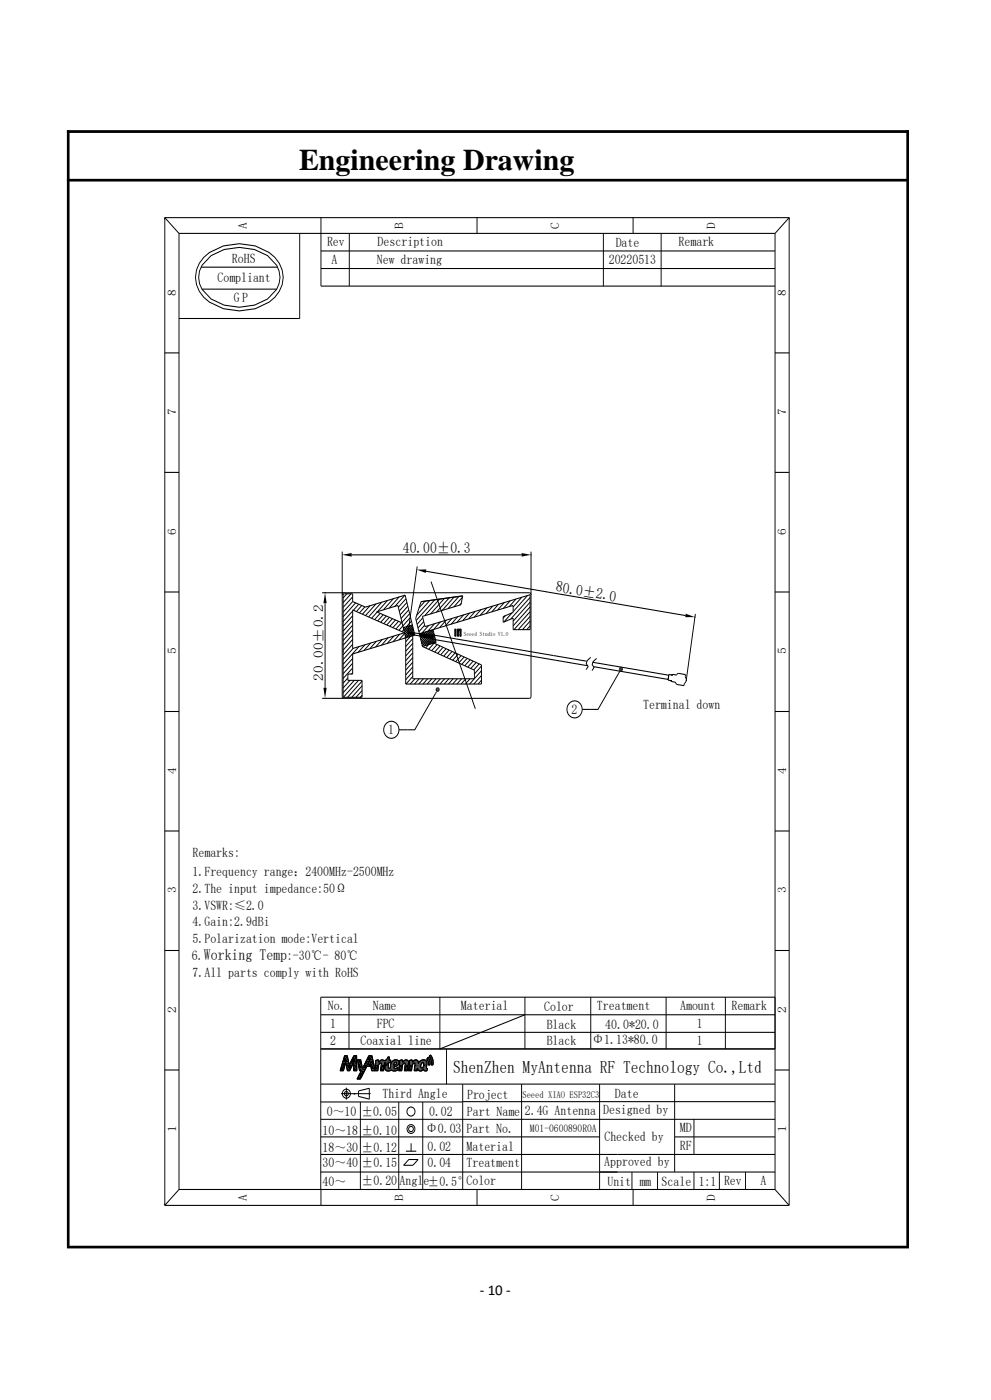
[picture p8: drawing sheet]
<svg xmlns="http://www.w3.org/2000/svg" width="210mm" height="297mm" viewBox="0 0 210 297" stroke-linecap="round" stroke-linejoin="round" font-family="sans-serif">
<path d="M14.2 27.9h178.5M14.2 38.2h178.5M14.4 27.7v236.6M192.5 27.7v236.6M14.2 264.6h178.5" fill="none" stroke="#000" stroke-width=".51"/>
<g fill="none" stroke="#000" stroke-width=".21">
<path d="M34.9 46.2v209.6M34.9 46.2h132.4M34.9 46.2l3 3.3M37.9 49.5h126.4M37.9 49.5v202.9M42.6 56.7h16.3M43.2 54.6a11.2 11.2 0 0 1 15.1 0 6 6 0 0 1-1.2 9.5 11.4 11.4 0 0 1-13.9-1 6 6 0 0 1 0-8.5zM44.8 54.2a11.1 11.1 0 0 1 11.9 0l2 2.1a4.9 4.9 0 0 1 0 5.1l-2 2.1a11.1 11.1 0 0 1-11.9 0l-2-2.1a4.9 4.9 0 0 1 0-5.1zM63.5 49.5v18.1h-25.6M68 46.2v14.5h96.3M68 53.3h96.3M68 57h96.3"/>
<path d="M74 49.5v11.2M101.1 46.2v3.3M127.9 49.5v11.3M134.2 46.2v3.3M140.2 49.5v11.3M164.3 49.5v202.9M167.3 46.2v209.6M167.3 46.2l-3 3.3M34.9 74.9h3M42.8 61.4h15.9M164.3 74.9h3M34.9 100.2h3"/>
<path d="M72.6 117v8.9M74.6 117.7h36M112.6 117v8.9M112.6 117.7h.1M164.3 100.2h3M34.9 125.6h3M68.3 125.8h4.4M68.9 128v17.9M72.6 126.1v21.7l.3 .4 39.5-.1 .2-.3v-21.7M72.6 126.1l.3-.3h39.4l.3 .3M72.6 126.1h.1M72.8 138.2h.1"/>
<path d="M73.5 126l-.7 .9M74.4 126l-1.6 1.9M74.8 126.6l-2 2.3M74.8 127.6v-1.6h-1.8l-.2 .1v21.8l4 .1v-3.6h-3.1v-1.4h1.1v-4.2l11.2-3.5M74.8 127.6l-2 2.3M74.8 127.6l2.7 1.2M74.8 129.4l11 4.9-11 3.3zM74.8 129.7l-2 2.2M74.8 130.7l-2 2.2M74.8 131.7l-2 2.2M74.8 132.7l-2 2.2M74.8 133.7l-2 2.2"/>
<path d="M74.8 134.7l-2 2.2M74.8 135.7l-2 2.2M74.8 136.7l-2 2.2M74.8 139.7l-2 2.3M74.9 137.6l-2.1 2.3M75.4 127.9l-2.6 3M76.1 128.2l-1.2 1.3M76.1 137.2l-3.3 3.7M76.7 128.5l-1.1 1.3M77.4 128.8l-1.2 1.3M77.4 136.8l-1.5 1.6M77.5 128.8l8.4-2.5 2 8.5-1.9 .5"/>
<path d="M78.5 128.5l-1.7 1.8M78.6 136.4l-1.4 1.6M79.7 128.2l-2.2 2.4M79.8 136.1l-1.4 1.5M80 129.9l-1.2 1.3M80.6 130.1l-1.2 1.4M80.9 127.8l-2.8 3.1M81 135.7l-1.4 1.6M81.2 130.4l-1.1 1.3M81.9 130.7l-1.2 1.3M82.2 127.4l-2.2 2.4M82.3 135.3l-1.4 1.6"/>
<path d="M82.5 131l-1.1 1.3M83.2 131.3l-1.2 1.3M83.4 127l-2.1 2.4M83.5 134.9l-1.4 1.6M83.8 131.5l-1.2 1.4M84.5 131.8l-1.2 1.4M84.6 126.7l-2.1 2.3M84.7 134.6l-1.4 1.6M85.1 132.1l-1.2 1.4M85.2 132.2l-5.3-2.4 4.5-1.3 1.6 6.8M85.6 133.4l1.4 1.7M85.6 133.6l-.4 .4"/>
<path d="M85.7 133.1l1.6 1.8 .5-.5M85.7 134.1l.9 1.1M85.8 134.4l-1.2 1.4M85.9 126.3l-2.2 2.4M85.9 133.1l-.3 .3M85.9 134.8l.4 .5M86 135.2l-.2 .2M86 135.3v9.8h16.1v-4l-10.1-4.7M86.1 133l1.6 1.8M86.1 127l-1.7 1.9M86.3 127.8l-1.7 1.9M86.4 132.9l1.5 1.7"/>
<path d="M86.5 128.6l-1.7 1.9M86.5 132.9l-.9 .9M86.5 134.3h.1M86.5 134.2l1.2 .2v.2l-1.2-.2zM86.7 129.4l-1.7 1.8M86.8 132.8l.9 1.1M86.9 130.2l-1.7 1.8M87 135l-1 1.2M87 131l-2.4 2.7M87.1 132.7l-1.4 1.5M87.1 132.7l.5 .5-1.7 1.8M87.2 131.8l-1 1.2"/>
<path d="M87.4 132.6h.1M87.4 132.6l-1.9 .6M87.5 132.8l-1.7 1.8M87.5 134.9v9.1h13.1v-1.8l-11-5M87.5 135.5l-1.5 1.7M87.5 136.5l-1.5 1.7M87.5 137.5l-1.5 1.7M87.5 138.5l-1.5 1.7M87.5 139.5l-1.5 1.7M87.7 133.6l-1.6 1.7M87.7 134.4l-1.2-.2v.2l1.2 .2M87.8 134l-1.1 1.1"/>
<path d="M88.4 120.2l-1.9 13.9M89 134.8l1.8 2M89 135l.8-.8 2.1 2.3M89.1 134.4l2.1 2.3 1.1-1.2M89.1 135.1h2.5M89.1 135.5l1.3 1.4M89.2 134.8h2.5M89.2 134.4l-.3 .3M89.2 134.7l2.5 .5-.1 .3-2.5-.4zM89.2 134.5l-1.5-.2v.4l1.5 .3M89.2 134.4l2.5 .4v.4l-2.5-.5zM89.3 136.2l.8 .8"/>
<path d="M89.5 136.9l.2 .2M89.6 137.2h.1M89.6 131.1l-1.2 1.4M89.8 131.9l-1.2 1.3M90 132.7l-1.2 1.3M90.1 127.6l-1.3 1.4M90.2 134.1l2 2.3M90.3 121.2l55 9.4M90.4 134l-1.3 1.4M90.5 134l1.9 2.1M90.9 133.9l1.4 1.5M90.9 136.8l-.7 .7"/>
<path d="M90.9 132.7l-1.4 1.6 2 2.3M91 133.8l-1.8 2M91.1 127.4l-2.8 3.1M91.2 133.8l.9 .9M91.4 123.4l9.4 27M91.6 133.7l.3 .3M91.6 133.6l-2.3 2.6M91.8 133.6l.7 2.7M91.9 133.9l-2.5 2.7M92 134.3l-2.5 2.7M92 136.5l-1.1 1.3M92.1 134.7l-2.2 2.4"/>
<path d="M92.1 132.3l-1.4 1.6M92.2 135.1l-1.6 1.8M92.2 127.3l-4 4.4M92.4 135.9l-.6 .6M92.5 136.3h-.1M92.5 136.3l-2.9 .9M92.7 136.8l-1.2 1.3M93.2 127.1l-3.2 3.5M93.3 137.1l-1.1 1.3M93.4 132l-1.5 1.6M93.9 137.4l-1.1 1.2M94.2 127l-2.9 3.3"/>
<path d="M94.6 137.6l-1.2 1.3M94.6 131.6l-1.4 1.6M95.2 137.9l-1.1 1.3M95.2 126.8l-2.7 3.1M95.8 131.2l-1.4 1.6M95.8 138.2l-1.1 1.3M96.3 126.7l-2.5 2.8M96.4 133.5h.3v1.5h-.3zM96.5 138.5l-1.2 1.3M97 133.5h.8v.7h-.3v-.4h-.5zM97 133.9h.2v1.1h-.2zM97.1 130.8l-1.5 1.6"/>
<path d="M97.1 138.8l-1.1 1.3M97.3 126.5l-2.3 2.6M97.5 134.4h.3v.6h-.3zM97.8 139.1l-1.2 1.3M97.8 128l-.4 .4M98 126.7l-1.8 2.1M98.3 130.5l-1.4 1.6M98.4 139.4l-1.2 1.3M99 139.7l-1.1 1.3M99.5 130.1l-1.4 1.6M99.7 140l-1.2 1.3M100.8 129.7l-1.5 1.6"/>
<path d="M102 129.3l-1.4 1.6M103.2 129l-1.4 1.6M104.5 128.6l-1.5 1.6M105.7 128.2l-1.4 1.6M106.9 127.8l-1.4 1.7M107.1 130.7l-.4 .4M108.2 127.5l-1.5 1.6M108.6 130l-1.8 2M108.7 128.5l.1 .3M108.8 128.5l-19.9 6M109.4 127.1l-1.4 1.6M110.6 126.7l-1.8 2.1v1.1l-2.1 .9v1.2l2.1-.9v2.5h3.6v-7.4l-22.3 6.8-.5-2.2 8.1-2.5 .4-1.9-8.8 1.3-1.2 3.5 1.5 6"/>
<path d="M111.8 126.3l-3 3.5M112.4 126.8l-4.1 4.5M112.4 127.8l-3.6 4M112.4 128.8l-3.6 4M112.4 129.8l-3.4 3.8M112.4 130.8l-2.5 2.8M112.4 131.8l-1.6 1.8M112.4 132.8l-.7 .8M112.6 126.1h.1M125.2 139.5l-.7 .6-.2 .7 .4 .6-.5 .7M126.5 139.7l-.7 .7-.3 .6 .4 .6-.4 .7M147.3 130.9h.1"/>
<path d="M147.4 130.3l-1.9 13.9M164.3 125.6h3M34.9 151h3M68.3 148.2h4.4M73.7 143.8l-.9 1.2M74.2 144.4l-1.4 1.6M74.8 140.7l-2 2.3M74.8 141.7l-2 2.3M74.8 142.7l-.3 .3M75.1 144.4l-2.3 2.6M76 144.4l-3.2 3.5M76.8 144.5l-3.1 3.5"/>
<path d="M76.8 145.5l-2.2 2.5M76.8 146.5l-1.3 1.5M76.8 147.5l-.4 .5M81.9 153.5a1.73 1.73 0 0 1 2.4 .3 1.73 1.73 0 0 1-.3 2.4 1.73 1.73 0 0 1-2.4-.3 1.73 1.73 0 0 1 .3-2.4zM87.5 140.5l-1.5 1.7M87.5 141.5l-1.5 1.7M87.5 142.5l-1.5 1.7M87.5 143.5l-1.4 1.6M88 144l-1 1.1M88.9 144l-1 1.1M89.8 144l-1 1.1M90.7 144l-1 1.1"/>
<path d="M91.6 144l-1 1.1M92.5 144l-1 1.1M92.6 146.7l-4.7 8.2h-3.3M93.4 144l-1 1.1M94.3 144l-1 1.1M95.2 144l-1 1.1M96.1 144l-1 1.1M97 144l-1 1.1M97.9 144l-1 1.1M98.8 144l-1 1.1M99.7 144l-1 1.1M100.3 140.3l-1.1 1.3"/>
<path d="M101 140.6l-1.2 1.3M101.6 140.9l-1.2 1.3M102.1 141.3l-1.5 1.7M102.1 142.3l-2.5 2.8M102.1 143.3l-1.6 1.8M102.1 144.3l-.7 .8M120.8 149.1a1.73 1.73 0 0 1 2.4 .4 1.73 1.73 0 0 1-.3 2.4 1.73 1.73 0 0 1-2.4-.4 1.73 1.73 0 0 1 .3-2.4zM124.4 140.3l-32.7-5.6-.1 .9 33 5.7M125.6 140.5l16.2 2.8M125.9 141.5l15.8 2.7M131.4 142.4l-4.6 8.1h-3.3M142.3 144.4h.1"/>
<path d="M142.3 144.5h.1M142.4 143.2h.1M142.5 143.2h.1M143.8 142.9l1.5 .2v.5l.2 .5-.1 .6-.3 .4-.1 .4-1.5-.3-.4-.5-.6-.1M143.8 142.9l-.5 .3-1.5-.1-.2 1.2 .7 .1 .2 .2M145.5 144.4h.1M164.3 151h3M34.9 176.3h3M164.3 176.3h3M34.9 201.7h3M68 215.3h96.3M68 219h96.3"/>
<path d="M74 211.6v11M93.3 211.6v11l18-7.3M111.3 211.6v11M125.2 211.6v11M141.2 211.6v11M153.8 211.6v11M164.3 201.7h3M164.3 211.6h-96.3v40.8M34.9 227h3M68 222.6h96.3M68 230h96.3M68 233.8h30.1"/>
<path d="M68 237.5h96.3M72.3 232.1h6.3M73.1 224h.5l.4 1.9 1-1.9h.6l.1 3.2h-.8v-1.7l-.8 1.7h-.5l-.3-1.8-.5 1.8h-.7zM73.4 230.8v2.5M75.1 232.1h.1M75.8 224.9h.7l.3 1.8 .2-.2h.7l-.8 1.6h-.8l.5-.9h-.4zM75.8 224.9h.7l.3 1.8 .2-.2h.7l-1.3 2.5h-.7l.9-1.8h-.4zM76 231.5l2.3-.6v2.3l-2.3-.6zM76.1 228.1h.8l-.5 .9h-.7zM76.1 228.1h.8M76.4 233.8v18.6M78.2 224h.7l.6 2.9 .1-1.9 .6-.1 .1 .5a.79 .79 0 0 1 1.3-.4l.4-.2 .3-.5h.3l-.1 .6h.4l-.1 .6h-.4l-.1 1 .4 .2a1.58 1.58 0 0 1 1.2-1.8 .64 .64 0 0 1 .7 .4 .64 .64 0 0 1-.3 .7l-.8 .4 .3 .3 .6-.3-.1 .6a1 1 0 0 1-1.3 0 .77 .77 0 0 1-1 .3 .77 .77 0 0 1-.4-1l.1-.8h-.2l-.2 1.7h-.6l.1-1.3a.25 .25 0 0 0-.1-.4 .25 .25 0 0 0-.3 .3l-.3 1.4h-1.3l-.4-2.2-.4 .8h.4v.5h-1.3z"/>
<path d="M79.7 225.4l-.2 1.5-.6-2.9h-.7l-1.1 2.3h1.3v-.5h-.4l.4-.8 .4 2.2h1.3l.2-1.2 .4-.5M80.3 225.3h2.5M80.3 225.4l-.1-.5-.6 .1 .1 .4M80.4 225.1h2.4M80.6 225h2.2M80.7 225.6l.2 .2-.2 1.4h.6l.2-1.7h.2l-.1 1.1M80.7 225l-.4 .4M81.6 226.7h2.1M81.6 226.8h2.7M81.6 226.6a.76 .76 0 0 0 .6 .7 .76 .76 0 0 0 .8-.3l.4 .2 .7-.1 .2-.1 .1-.6-.8 .3M81.6 226.9h2.7M81.7 227h2.6"/>
<path d="M82 224.6a.64 .64 0 0 1-.9 .3l-.4 .1M82.1 224.6l.2-.3h.3l-.1 .6h.4l-.1 .6h-.4l-.1 .7M82.8 225.4h-3.2M83.3 225.1l-.4 .5-.1 1h-.5v-.4M83.5 225.7l.2-.3h.3l-.2 .5M83.6 225.7l-.1 .4M83.7 225.4a.25 .25 0 0 1 .4 .1 .25 .25 0 0 1-.2 .4l-.5 .2zM83.8 225.9l-.4 .2M84.3 225l.3 .4a1.03 1.03 0 0 1-1.1 1l.1 .3h-2M84.3 224.9h-.5l-.5 .2M84.5 233.8v18.6M84.7 225l.6-.1 .1 .5a.62 .62 0 0 1 .6-.5 .62 .62 0 0 1 .6 .6l-.2 1.7h-.7l.2-1.3a.25 .25 0 0 0-.2-.4 .25 .25 0 0 0-.3 .3l-.2 1.4h-.7z"/>
<path d="M85.8 225l-.4 .4-.1-.5-.6 .1-.2 2.2h.7l.2-1.4M85.8 225l.4-.1 .4 .3-.2 2h-.7l.2-1.6h-.2l-.3 .2M86.8 225l.5-.1 .2 .5a.61 .61 0 0 1 .7-.6 .61 .61 0 0 1 .5 .8 .94 .94 0 0 1 .9-.8 .94 .94 0 0 1 .9 .8l-.1 1 .2 .1-.1 .5a.47 .47 0 0 1-.5 0 .47 .47 0 0 1-.2-.4 .64 .64 0 0 1-.7 .5 .64 .64 0 0 1-.6-.6v.5h-.7l.2-1.4-.2-.3-.4 .5-.1 1.2h-.7zM87.5 225.8l.3-.2h.2l-.2 1.6h.7v-.5M87.9 226.6l2.5 .1M87.9 225l-.4 .4-.2-.5-.5 .1-.2 2.2h.7l.2-1.4M87.9 225l.3-.1 .4 .2 .1 .5a.96 .96 0 0 1 .9-.7 .96 .96 0 0 1 .9 .6l-.1 1 .2 .2M88.5 226.7l.1 .2M88.6 226.7h2.1M88.6 226.8h2M89.4 225.6l.2-.1 .2 .1v.7a.3 .3 0 0 1-.4 .3 .3 .3 0 0 1-.2-.4zM89.6 233.8v18.6"/>
<path d="M89.8 226.8l-.6 .5-.4-.1-.2-.3M89.8 225.6v.7l-.3 .3a.57 .57 0 0 1-.3-.7 .57 .57 0 0 1 .5-.4l.1 .1M90.6 226.7l-.1 .5h-.4l-.3-.4M90.8 224.4l.3 .7 .1 .9h-.4v-.7l-.3-.6zM90.8 224.4l.3 .6v1h-.3v-.7l-.3-.6zM91 224.2l.3-.4 .3 .7 .2 1.5h-.4v-.8l-.4-1M91.3 223.8l.5 1v1.2h-.4v-.8l-.4-1zM94.7 222.6v7.4M98.1 230.1v22.4M98.1 233.8h66.2M110.6 230v22.4M127.1 230v22.4"/>
<path d="M143 230v18.7M147.1 237.5v7.5M164.3 227h3M34.9 255.8h132.4M37.9 252.4h126.4M37.9 252.4l-3 3.4M68 241.2h59.1M68 245h96.3M68 248.7h96.3M68 252.4v3.4M86.1 244.3h2.1M86.7 246h1.9l-1 1.3h-2z"/>
<path d="M87.2 242.6v1.7M101.1 252.4v3.4M134 248.7v3.7M134.2 252.4v3.4M139.4 248.7v3.7M143 241.2h21.3M147.1 248.7v3.7M152.5 248.7v3.7M158.1 248.7v3.7M164.3 252.4l3 3.4"/>
<circle cx="73.4" cy="232" r=".91"/>
<circle cx="73.4" cy="232.1" r=".44"/>
<circle cx="87.1" cy="235.8" r=".91"/>
<circle cx="87.1" cy="239.5" r=".88"/>
<circle cx="87.1" cy="239.5" r=".53"/>
</g>
<g fill="#000">
<path d="M72.5 117.7l2.1-.4v.8zM110.6 117.3l2 .4-2 .4zM68.9 125.8l.4 2.2h-.7zM86.5 134.4h1.2v.2zM86.5 134.2l1.2 .2h-1.2zM89.2 134.7l.5 .1zM89.2 134.8l1.9 .3h-2zM89.2 134.8l1.9 .3zM89.2 134.4l2 .3h-2zM89.7 135.2h1.9v.3zM89.7 134.8l2 .3zM89.7 134.8h2v.3z"/>
<path d="M88.3 120.9l2.1-.1-.1 .8zM91.1 135.1h.6zM96.4 133.5l.3 1.5h-.3zM96.4 133.5h.3v1.5zM97 133.5l.8 .3h-.8zM97 133.5h.8v.3zM97 133.9l.2 1.1h-.2zM97 133.9h.2v1.1zM97.5 133.8l.3 .4h-.3zM97.5 133.8h.3v.4zM97.5 134.4l.3 .6h-.3zM97.5 134.4h.3v.6z"/>
<path d="M145.4 130.2l1.9 .7-2 .1zM68.6 145.9h.7l-.4 2.3zM92.3 146.4l.5-.1-.3 .4zM92.4 146l.4 .3-.5 .1zM92.8 146.3l.1 .5-.4-.1zM92.4 146l.3-.2 .1 .5zM92.8 146.3l.4 .3-.3 .2zM92.7 145.8l.3 .1-.2 .4zM92.8 146.3l.4-.1v.4zM93 145.9l.2 .3-.4 .1zM131.2 142.1l.4-.1-.2 .4zM131.3 141.7l.3 .3-.4 .1z"/>
<path d="M131.6 142l.1 .5-.3-.1zM131.3 141.7l.3-.2v.5zM131.6 142l.4 .3-.3 .2zM131.6 141.5l.3 .1-.3 .4zM131.6 142l.5-.1-.1 .4zM131.9 141.6l.2 .3-.5 .1zM72.6 225.5l.2 1.7h-.7zM72.6 225.5h.7l-.5 1.7zM72.6 225.4l.7 .1zM72.6 225.4h.7zM73 224l.9 1.4h-1.3zM73 224h.6l.3 1.4z"/>
<path d="M73.3 225.4l.6 .1zM73.3 225.5l.7 .4h-.6zM73.3 225.5h.6l.1 .4zM73.4 225.9l.7 1.3h-.5zM73.4 225.9h1.3l-.6 1.3zM74.2 225.5l.5 .4h-.7zM74.2 225.5h.7l-.2 .4zM74.9 225.5l.7 .4h-.7zM74.9 225.5h.7v.4zM74.9 225.9l.8 1.3h-.8zM74.9 225.9h.7l.1 1.3zM75 224l.6 1.5h-1.4z"/>
<path d="M75 224h.6v1.5zM75 224h.6zM75.8 224.9l1 1.8h-.7zM75.8 224.9h.7l.3 1.8zM76.1 226.7l1.2 .5h-1.1zM76.1 226.7h1.4l-.2 .5zM76.1 228.1l.3 .8h-.7zM76.1 228.1h.8l-.5 .8zM76.6 227.2l.3 .9h-.8zM76.6 227.2h.7l-.4 .9zM77 226.4l.5 .3h-.7zM77 226.4h.7l-.2 .3z"/>
<path d="M77.3 225.7l1.1 .5h-1.3zM77.3 225.7h1l.1 .5zM77.7 225l.3 .7h-.7zM77.7 225h.7l-.4 .7zM77.7 225h.7zM78.2 224l.9 1h-1.4zM78.2 224h.6l.3 1zM78.4 225h.7zM78.4 225l1.1 1.9h-.8zM78.4 225h.7l.4 1.9zM78.7 226.9l1.4 .3h-1.3zM78.7 226.9h1.4v.3z"/>
<path d="M79.6 225l.7 .1zM79.6 226l.5 .9h-.6zM79.6 226h.7l-.2 .9zM79.6 225.1h.7zM79.6 225.7l.8 .1h-.8zM79.6 225.7h.8v.1zM79.6 225.8h.7zM79.6 225.8h.8zM79.6 225.8l.7 .2h-.7zM79.6 225.8h.7v.2zM79.6 225.1l.7 .1zM79.6 225.2l.7 .1z"/>
<path d="M79.6 225.5h1.9zM79.6 225.5h1.1zM79.6 225.5l.9 .1zM79.6 225.5h1zM79.6 225.6h.9zM79.6 225.6l.8 .1zM79.7 225.3l.6 .1zM79.6 225h.7zM79.9 224.9l.4 .1zM79.9 224.9h.3zM80.6 225h.8zM80.7 225h.7z"/>
<path d="M80.7 225.5h.8zM80.7 225h.6zM80.7 224.9l.6 .1zM80.8 225.5l.7 .1zM80.7 224.9h.6zM80.8 224.9h.5zM80.8 225.6h.7zM80.8 225.6l.7 .1zM80.8 225.9l.5 1.3h-.7zM80.8 225.9h.7l-.2 1.3zM80.8 225.7h.7zM80.8 225.7l.7 .1z"/>
<path d="M80.8 225.8l.7 .1h-.7zM80.8 225.8h.7v.1zM80.8 224.9h.4zM80.9 224.9h.3zM80.9 224.9h.2zM81.6 226.5h.7zM81.6 226.5l.8 .1zM81.6 226.6h.8zM81.6 226.6h.9zM81.6 226.6l2 .1zM81.6 226.3h.7zM81.6 226.3l.7 .1z"/>
<path d="M81.6 226.4h.7zM81.6 226.4l.7 .1zM81.6 226.2l.7 .1zM81.6 225h1.2zM81.7 225h1.1zM81.7 227h1.2zM81.7 227h1.3zM81.7 227l1.2 .1zM81.7 225.5l.6 .7h-.7zM81.7 225.5h.7l-.1 .7zM81.8 227.1h1zM81.8 227.1h1.1z"/>
<path d="M81.8 224.9l1 .1zM81.8 227.1l1 .1zM81.9 227.2h.7zM81.9 227.2h.8zM81.8 224.9h.7zM81.9 224.9h.6zM82 227.2h.6zM82 224.7l.5 .2h-.6zM82 224.7h.5v.2zM82 227.2h.4zM82.1 224.6l.4 .1h-.5zM82.1 224.6h.4v.1z"/>
<path d="M82.3 224.3l.2 .3h-.4zM82.3 224.3h.3l-.1 .3zM82.8 226l1.3 .2h-1.3zM82.8 226h1.5l-.2 .2zM82.8 226.2h1.3zM82.8 226.2l1 .1h-1zM82.8 226.2h1.3l-.3 .1zM82.8 226.3l.8 .1zM82.8 226.3h1zM82.8 226.4h.7zM82.8 226.4h.8zM82.8 226.4l.7 .1z"/>
<path d="M82.8 226.5l.7 .1zM82.7 226.6h.9zM82.8 226.6h.8zM82.8 225.9l.7 .1zM82.8 226h.6zM82.8 226h.7zM82.8 226.6h.7zM82.8 225.9h.7zM82.9 225.7h.6zM82.9 225.7l.6 .2h-.7zM82.9 225.7h.6v.2zM82.9 225.6l.6 .1z"/>
<path d="M82.9 225.6h.7zM82.9 225.5l.7 .1zM82.9 225.5h.7zM83 225.5h.6zM83 225.5h.7zM83 225.4l.7 .1zM83 225.4h.7zM83 227l1.2 .1zM83 227h1.3zM83 225.4h.8zM83 225.3l.8 .1zM83 225.3h.9z"/>
<path d="M83.1 225.3h1.5zM83.1 227.1h1zM83.1 227.1h1.1zM83.1 227.1l.9 .1zM83.1 225.2l1.5 .1zM83.2 227.2h.8zM83.2 225.1l1.3 .1h-1.4zM83.2 225.1l1.3 .1zM83.2 225.1h1.3zM83.3 225.1h1.2zM83.3 227.2h.6zM83.3 227.2h.7z"/>
<path d="M83.3 225l1.2 .1zM83.3 227.2h.5zM83.3 225h1.1zM83.4 225h1zM83.4 226h.9zM83.5 226h.8zM83.5 224.9l.9 .1zM83.5 224.9h.8zM83.6 224.9h.7zM83.6 226h.7zM83.7 225.9h.7zM83.6 224.9h.6z"/>
<path d="M83.7 224.9h.5zM83.7 224.9h.4zM83.8 224.9h.3zM83.8 225.9h.6zM83.9 225.9h.6zM83.8 226.7h.5zM83.9 226.7h.4zM83.9 225.3l.7 .1zM83.9 225.8h.6zM84 225.8h.5zM84 225.4h.6zM84 225.7l.5 .1z"/>
<path d="M84 225.7h.5zM84 226.7h.3zM84 225.4l.6 .1zM84 225.6l.6 .1zM84 225.7h.6zM84.1 225.5h.5zM84.1 225.5l.5 .1zM84.1 225.6h.5zM84.1 226.6h.2zM84.1 226.6l.3-.2-.1 .2zM84.4 226.4l-.1 .2zM84.7 225l.7 .1z"/>
<path d="M84.7 226l.5 1.2h-.7zM84.7 226h.6l-.1 1.2zM84.7 225.7l.7 .1h-.7zM84.7 225.7h.8l-.1 .1zM84.7 225.8h.7zM84.7 225.8l.6 .2h-.6zM84.7 225.8h.7l-.1 .2zM84.7 225.1h.7zM84.7 225.1l.7 .1zM84.7 225.5h1.9zM84.7 225.5h1zM84.7 225.5l.9 .1z"/>
<path d="M84.7 225.6h.9zM84.7 225.6l.8 .1zM84.7 225.2l.7 .1zM84.7 225.3l.7 .1zM84.7 225.4h1.9zM84.7 225.4l1.9 .1zM84.7 225h.6zM85 224.9l.3 .1zM85 224.9h.3zM85.2 224.9h.1zM85.4 225.3l1.2 .1h-1.2zM85.4 225.3l1.2 .1z"/>
<path d="M85.5 225.2l1.1 .1h-1.2zM85.5 225.2l1.1 .1zM85.6 225.1l1 .1h-1.1zM85.6 225.1l1 .1zM85.6 225.1h.9zM85.6 225l.9 .1zM85.6 225h.9zM85.7 225h.8zM85.8 225.5h.8zM85.7 225h.7zM85.8 224.9l.6 .1zM85.8 225.5l.8 .1z"/>
<path d="M85.8 224.9h.6zM85.8 225.6h.8zM85.9 225.6h.7zM85.9 225.6l.7 .1zM85.9 225.9l.5 1.3h-.7zM85.9 225.9h.6l-.1 1.3zM85.9 225.7h.7zM85.9 225.7l.7 .1zM85.9 225.8l.6 .1h-.6zM85.9 225.8h.7l-.1 .1zM85.9 224.9h.3zM86 224.9h.2z"/>
<path d="M86.7 225l.7 .1zM86.7 226l.5 1.2h-.6zM86.7 226h.7l-.2 1.2zM86.8 225.8h.7zM86.8 225.8l.6 .2h-.7zM86.8 225.8h.7l-.1 .2zM86.8 225.1h.6zM86.8 225.1l.7 .1zM86.8 225.5h1zM86.8 225.5l.9 .1zM86.8 225.5h.9zM86.8 225.6h.8z"/>
<path d="M86.8 225.6h.9zM86.8 225.6l.8 .1zM86.8 225.7l.7 .1h-.7zM86.8 225.7h.8l-.1 .1zM86.8 225.2l.7 .1zM86.8 225.3l.7 .1zM86.8 225.4h1.9zM86.8 225.4l1.9 .1zM86.8 225.5h1.9zM86.7 225h.7zM87.1 224.9l.3 .1zM87.1 224.9h.3z"/>
<path d="M87.5 225.3l1.2 .1zM87.6 225.2l1.1 .1h-1.2zM87.6 225.2l1.1 .1zM87.6 225.1l1.1 .1h-1.1zM87.6 225.1l1.1 .1zM87.6 225.1h1zM87.7 225.1h.9zM87.7 225l.9 .1zM87.7 225h.9zM87.8 225h.8zM87.8 225h.7zM87.9 224.9l.6 .1z"/>
<path d="M87.9 225.5h.8zM87.9 226.7l.6 .5h-.7zM87.9 226.7h.6v.5zM87.9 226.5h1.4zM87.9 226.5l1.4 .1zM87.9 226.6h1.4zM87.9 226.6h1.5zM87.9 225.5l.8 .1zM87.9 226.4h1.3zM87.9 226.4l1.3 .1zM87.9 226.5h1.3zM87.9 224.9h.6z"/>
<path d="M87.9 225.6h.8zM87.9 226.2l1.3 .1h-1.3zM87.9 226.2h1.3v.1zM87.9 226.3l1.3 .1zM88 225.6l1.4 .1zM88 225.6h1.4zM88 225.9l1.2 .1zM88 225.9h1.3zM88 226l1.2 .2h-1.3zM88 226h1.2v.2zM88 225.7h1.3zM88 225.7h1.4z"/>
<path d="M88 225.7l1.3 .1zM88 225.8h1.3zM88 225.8l1.3 .1zM88 224.9h.3zM88.1 224.9h.1zM88.5 226.7h2zM88.6 226.8h1.2zM88.6 226.8l1.1 .2h-1.1zM88.6 226.8h1.2l-.1 .2zM88.6 227h1.1zM88.6 227h1zM88.7 225.6h.7z"/>
<path d="M88.7 225.5l.7 .1zM88.7 225.5h.8zM88.7 227l.8 .1zM88.7 227h.9zM88.8 225.4l1.7 .1zM88.8 225.5h.7zM88.8 225.5h.8zM88.8 225.4h1.7zM88.8 227.1l.6 .1zM88.8 227.1h.7zM88.8 227.2h.6zM88.9 227.2h.5z"/>
<path d="M88.9 225.3l1.6 .1h-1.7zM88.9 225.3h1.6v.1zM88.9 225.2l1.6 .1zM88.9 227.2h.4zM89 225.1h1.4zM88.9 225.2h1.6zM89 225.1l1.5 .1zM89.2 225.1h1.2zM89.2 225.1h1.1zM89.2 225l1.1 .1zM89.2 225h1.1zM89.3 225h1z"/>
<path d="M89.4 224.9l.9 .1zM89.5 226.6h.9zM89.4 224.9h.8zM89.6 224.9h.6zM89.6 226.5l.8 .1zM89.7 226.4l.7 .1zM89.7 226.4h.7zM89.6 226.5h.8zM89.7 226.5h.7zM89.7 225.5h.8zM89.7 226.4h.7h-.7zM89.6 224.9h.3z"/>
<path d="M89.8 224.9h.1zM89.8 225.5h.7zM89.8 226.3l.6 .1h-.7zM89.8 226.3h.7zM89.8 226.8l.8 .1zM89.8 226.8h.8zM89.8 226.9l.8 .1zM89.8 226.9h.8zM89.8 227h.8zM89.8 225.5l.7 .1zM89.8 227l.8 .1zM89.8 225.6h.7z"/>
<path d="M89.8 225.6l.7 .1zM89.8 225.7l.7 .1zM89.8 225.8l.7 .5h-.7zM89.8 225.8h.7v.5zM89.8 227.1h.7zM89.8 227.1h.8zM89.9 225.7h.6zM89.9 227.1l.6 .1zM89.9 227.1h.6zM89.9 227.2h.6zM90 227.2h.4zM90 227.2h.5z"/>
<path d="M90.1 227.2h.3zM90.5 224.7l.6 .1h-.5zM90.5 224.7h.5l.1 .1zM90.6 224.6l.4 .1h-.5zM90.6 224.6l.4 .1zM90.6 224.8l.5 .1zM90.6 224.9l.5 .2h-.4zM90.6 224.9h.5v.2zM90.7 224.5l.2 .1h-.3zM90.7 224.5l.2 .1zM90.7 225.1h.4zM90.7 225.1l.5 .2h-.4z"/>
<path d="M90.7 225.1h.4l.1 .2zM90.8 224.4l-.1 .1zM90.8 225.3l.4 .1zM90.8 225.4l.4 .1h-.4zM90.8 225.4h.4v.1zM90.8 225.5l.4 .2h-.4zM90.8 225.5h.4v.2zM90.8 225.7h.4zM90.8 225.7l.4 .2h-.4zM90.8 225.7h.4v.2zM91 224.1l.6 .4h-.4zM91 224.1h.5l.1 .4z"/>
<path d="M91 224.1h.5zM91.2 224.5l.5 .3h-.4zM91.2 224.5h.4l.1 .3zM91.3 223.8l.2 .3h-.5zM91.3 224.8l.5 .4h-.4zM91.3 224.8h.5v.4zM91.4 225.2h.4zM91.4 225.2l.4 .4h-.3zM91.4 225.2h.4v.4zM91.5 225.6l.3 .3h-.4zM91.5 225.6h.3v.3z"/>
</g>
<text font-size="6.3" x="63.4" y="36">Engineering Drawing</text>
<text font-size="3.7" x="96.1" y="227.6">ShenZhen MyAntenna RF Technology Co.,Ltd</text>
<text font-size="3.3" x="43.2" y="203.7">Working Temp</text>
<g font-size="3.2">
<text x="85.4" y="117.3">40.00±0.3</text>
<text x="117.8" y="125.5" transform="rotate(10 117.8 125.5)">80.0±2.0</text>
<text x="101.7" y="274.9">- 10 -</text>
</g>
<text font-size="2.9" x="68.5" y="144.4" transform="rotate(-90 68.5 144.4)">20.00±0.2</text>
<g font-size="2.8">
<text x="69.3" y="52.3">Rev</text>
<text x="80.1" y="52.3">Description</text>
<text x="130.5" y="52.3">Date</text>
<text x="143.9" y="52.3">Remark</text>
<text x="46.1" y="59.8">Compliant</text>
<text x="49.2" y="55.8">RoHS</text>
<text x="70.3" y="56">A</text>
<text x="79.9" y="56">New drawing</text>
<text x="129" y="56.1">20220513</text>
<text x="49.5" y="64">G P</text>
<text x="82.3" y="155.8">1</text>
<text x="121.1" y="151.5">2</text>
<text x="136.3" y="150.4">Terminal down</text>
<text x="40.8" y="181.9">Remarks:</text>
<text x="40.8" y="185.8">1.Frequency range：2400MHz-2500MHz</text>
<text x="40.8" y="189.4">2.The input impedance:50Ω</text>
<text x="40.8" y="193">3.VSWR:≤2.0</text>
<text x="40.8" y="196.6">4.Gain:2.9dBi</text>
<text x="40.7" y="203.7">6.</text>
<text x="40.8" y="200.2">5.Polarization mode:Vertical</text>
<text x="60.8" y="203.7">:-30℃- 80℃</text>
<text x="40.8" y="207.3">7.All parts comply with RoHS</text>
<text x="69.5" y="214.2">No.</text>
<text x="79" y="214.3">Name</text>
<text x="97.7" y="214.3">Material</text>
<text x="115.4" y="214.5">Color</text>
<text x="126.6" y="214.4">Treatment</text>
<text x="144.2" y="214.4">Amount</text>
<text x="155.1" y="214.4">Remark</text>
<text x="70" y="218.1">1</text>
<text x="70" y="221.7">2</text>
<text x="76.5" y="221.8">Coaxial line</text>
<text x="79.9" y="218.2">FPC</text>
<text x="115.9" y="218.3">Black</text>
<text x="115.9" y="221.8">Black</text>
<text x="125.6" y="221.6">Φ1.13*80.0</text>
<text x="128.3" y="218.3">40.0*20.0</text>
<text x="147.7" y="218.1">1</text>
<text x="147.7" y="221.7">1</text>
<text x="81.1" y="233">Third Angle</text>
<text x="99" y="233.2">Project</text>
<text x="130.4" y="233">Date</text>
<text x="69.3" y="236.9">0～10</text>
<text x="76.6" y="236.9">±0.05</text>
<text x="91" y="236.7">0.02</text>
<text x="99" y="236.7">Part Name</text>
<text x="111.3" y="236.6">2.4G Antenna</text>
<text x="127.9" y="236.4">Designed by</text>
<text x="68.4" y="240.7">10～18</text>
<text x="68.4" y="244.4">18～30</text>
<text x="76.6" y="240.7">±0.10</text>
<text x="76.7" y="244.4">±0.12</text>
<text x="90.3" y="240.4">Φ0.03</text>
<text x="90.6" y="244.1">0.02</text>
<text x="98.9" y="240.5">Part No.</text>
<text x="98.9" y="244.2">Material</text>
<text x="128.1" y="242.1">Checked by</text>
<text x="144.1" y="244.1">RF</text>
<text x="144.1" y="240.3">MD</text>
<text x="68.4" y="247.6">30～40</text>
<text x="68.4" y="251.6">40～</text>
<text x="76.7" y="247.6">±0.15</text>
<text x="76.7" y="251.5">±0.20</text>
<text x="84.7" y="251.5">Angle±0.5°Color</text>
<text x="90.6" y="247.6">0.04</text>
<text x="98.9" y="247.6">Treatment</text>
<text x="128.1" y="247.5">Approved by</text>
<text x="128.8" y="251.6">Unit</text>
<text x="135.5" y="251.6">mm</text>
<text x="140.3" y="251.7">Scale</text>
<text x="148.1" y="251.7">1:1</text>
<text x="153.5" y="251.4">Rev</text>
<text x="161.2" y="251.4">A</text>
</g>
<g font-size="2.5">
<text x="52.4" y="48.5" transform="rotate(-90 52.4 48.5)">A</text>
<text x="85.4" y="48.5" transform="rotate(-90 85.4 48.5)">B</text>
<text x="118.5" y="48.5" transform="rotate(-90 118.5 48.5)">C</text>
<text x="151.6" y="48.5" transform="rotate(-90 151.6 48.5)">D</text>
<text x="37.3" y="62.8" transform="rotate(-90 37.3 62.8)">8</text>
<text x="166.7" y="62.8" transform="rotate(-90 166.7 62.8)">8</text>
<text x="37.3" y="88.1" transform="rotate(-90 37.3 88.1)">7</text>
<text x="166.7" y="88.1" transform="rotate(-90 166.7 88.1)">7</text>
<text x="37.3" y="113.5" transform="rotate(-90 37.3 113.5)">6</text>
<text x="166.7" y="113.5" transform="rotate(-90 166.7 113.5)">6</text>
<text x="37.3" y="138.8" transform="rotate(-90 37.3 138.8)">5</text>
<text x="166.7" y="138.8" transform="rotate(-90 166.7 138.8)">5</text>
<text x="37.3" y="164.2" transform="rotate(-90 37.3 164.2)">4</text>
<text x="166.7" y="164.2" transform="rotate(-90 166.7 164.2)">4</text>
<text x="37.3" y="189.6" transform="rotate(-90 37.3 189.6)">3</text>
<text x="166.7" y="189.6" transform="rotate(-90 166.7 189.6)">3</text>
<text x="37.3" y="214.9" transform="rotate(-90 37.3 214.9)">2</text>
<text x="166.7" y="214.9" transform="rotate(-90 166.7 214.9)">2</text>
<text x="37.3" y="240.3" transform="rotate(-90 37.3 240.3)">1</text>
<text x="166.7" y="240.3" transform="rotate(-90 166.7 240.3)">1</text>
<text x="52.4" y="254.7" transform="rotate(-90 52.4 254.7)">A</text>
<text x="85.4" y="254.7" transform="rotate(-90 85.4 254.7)">B</text>
<text x="118.5" y="254.7" transform="rotate(-90 118.5 254.7)">C</text>
<text x="151.6" y="254.7" transform="rotate(-90 151.6 254.7)">D</text>
</g>
<text font-size="2.3" x="112.4" y="240.2">M01-0600890R0A</text>
<text font-size="2" x="110.8" y="232.9">Seeed XIAO ESP32C3</text>
<text font-size="1.3" x="98.4" y="134.9">Seeed Studio V1.0</text>
</svg>
